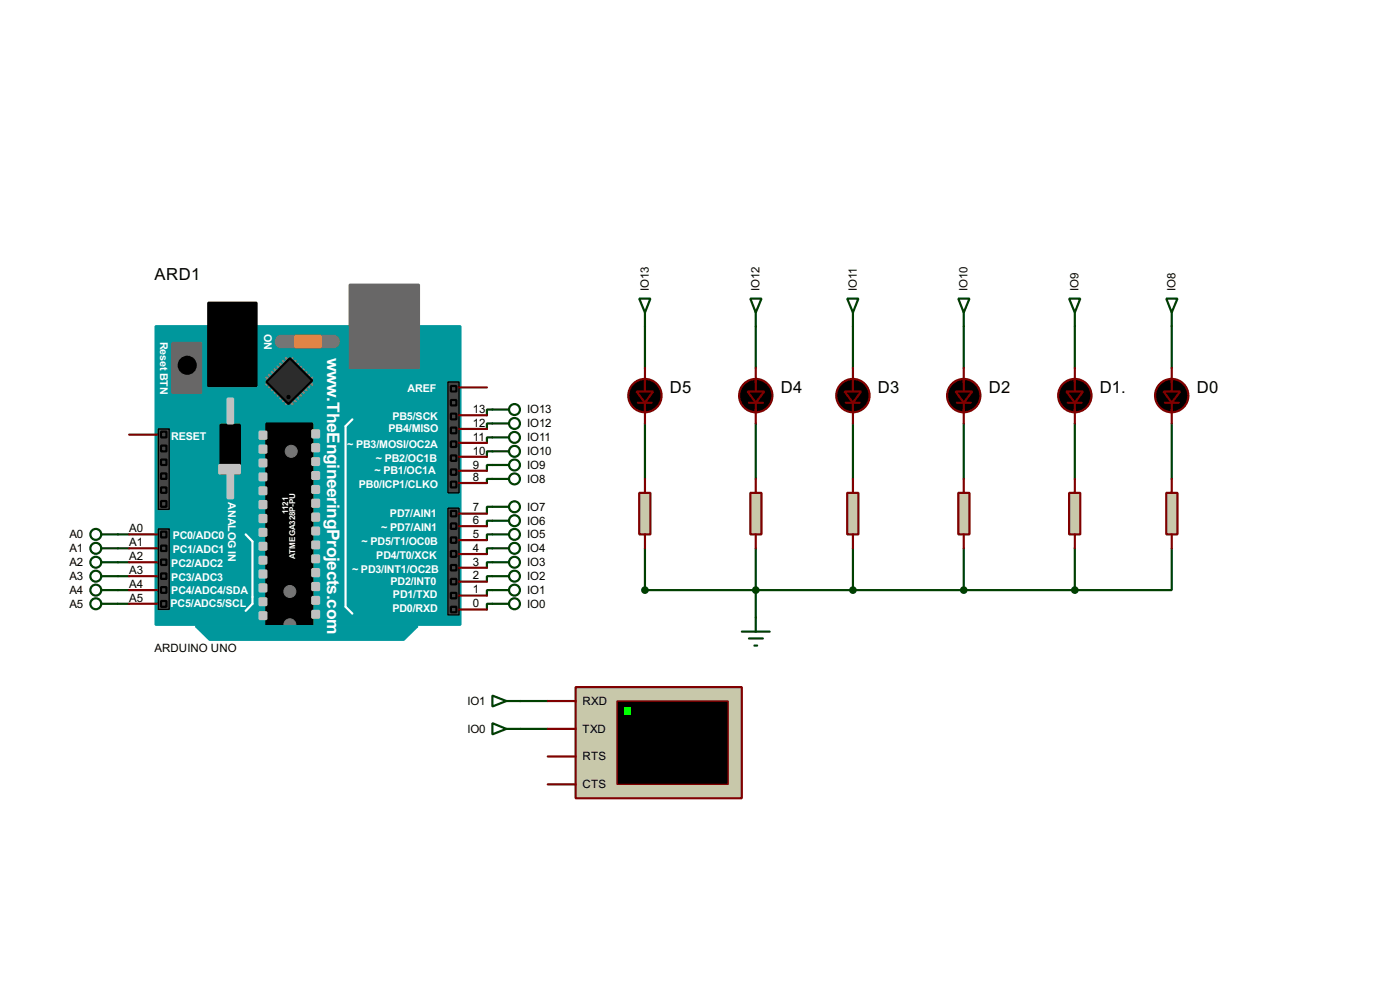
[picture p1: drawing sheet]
<svg xmlns="http://www.w3.org/2000/svg" width="256mm" height="180mm" viewBox="0 0 256 180" stroke-linecap="round" stroke-linejoin="round" font-family="sans-serif">
<g fill="none" stroke="#004000" stroke-width=".4">
<path d="M118.2 59.7v7.7M138.5 59.7v7.7M156.3 59.7v7.7M176.6 59.7v7.7M196.9 59.7v7.7M214.7 59.7v7.7M90.2 75h-1v1M90.2 77.5h-1v1M118.2 77.5v10.2M138.5 77.5v10.2M156.3 77.5v10.2M176.6 77.5v10.2"/>
<path d="M196.9 77.5v10.2M214.7 77.5v10.2M21.6 97.8h2.1M90.2 80.1h-1v1M90.2 82.6h-1v1M90.2 85.1h-1v1.1M90.2 87.7h-1v.7M90.2 92.8h-1v1.2M90.2 95.3h-1v1M90.2 97.8h-1v1.1M21.6 110.5h2.1M21.6 108h2.1"/>
<path d="M21.6 105.5h2.1M21.6 102.9h2.1M21.6 100.4h2.1M90.2 100.4h-1v1M90.2 102.9h-1v1M90.2 105.5h-1v1M90.2 108h-1v1M90.2 110.5h-1v1.1M118.2 100.4v7.6h78.7M138.5 100.4v12.7M156.3 100.4v7.6M176.6 100.4v7.6"/>
<path d="M196.9 100.4v7.6M214.7 100.4v7.6h-17.8M95.3 128.3h5.1M95.3 133.4h5.1"/>
</g>
<path d="M28.5 59.7h55.9v54.7h-55.9z" fill="#00979c" stroke="#00979c" stroke-width=".4"/>
<g fill="#686767" stroke="#686767" stroke-width=".4">
<path d="M64.1 52.1h12.7v15.3h-12.7z"/>
<path d="M31.6 62.8h5.3v9.1h-5.3z"/>
</g>
<path d="M38.2 55.4h8.8v15.3h-8.8zM40.4 77.8h3.6v8.9h-3.6zM48.8 77.5h8.4v36.9h-8.4z" fill="#000" stroke="#000" stroke-width=".4"/>
<path d="M64.6 76.8l-1.3 1.2v33.1l1.3 1.2M45 97.8l1.3 1.3v11.4l-1.3 1.3" fill="none" stroke="#fff" stroke-width=".4"/>
<g fill="#c0c0c0" stroke="#c0c0c0" stroke-width=".4">
<path d="M57.2 78.8h1.3v1.3h-1.3z"/>
<path d="M57.2 81.3h1.3v1.3h-1.3z"/>
<path d="M57.2 83.9h1.3v1.2h-1.3z"/>
<path d="M57.2 86.4h1.3v1.3h-1.3z"/>
<path d="M57.2 89h1.3v1.2h-1.3z"/>
<path d="M57.2 91.5h1.3v1.3h-1.3z"/>
<path d="M57.2 94h1.3v1.3h-1.3z"/>
<path d="M57.2 96.6h1.3v1.2h-1.3z"/>
<path d="M57.2 99.1h1.3v1.3h-1.3z"/>
<path d="M57.2 101.7h1.3v1.2h-1.3z"/>
<path d="M57.2 104.2h1.3v1.3h-1.3z"/>
<path d="M57.2 106.7h1.3v1.3h-1.3z"/>
<path d="M57.2 109.3h1.3v1.2h-1.3z"/>
<path d="M57.2 111.8h1.3v1.3h-1.3z"/>
<path d="M47.6 79h1.2v1.3h-1.2z"/>
<path d="M47.6 81.6h1.2v1.3h-1.2z"/>
<path d="M47.6 84.1h1.2v1.3h-1.2z"/>
<path d="M47.6 86.7h1.2v1.2h-1.2z"/>
<path d="M47.6 89.2h1.2v1.3h-1.2z"/>
<path d="M47.6 91.7h1.2v1.3h-1.2z"/>
<path d="M47.6 94.3h1.2v1.3h-1.2z"/>
<path d="M47.6 96.8h1.2v1.3h-1.2z"/>
<path d="M47.6 99.4h1.2v1.2h-1.2z"/>
<path d="M47.6 101.9h1.2v1.3h-1.2z"/>
<path d="M47.6 104.4h1.2v1.3h-1.2z"/>
<path d="M47.6 107h1.2v1.3h-1.2z"/>
<path d="M47.6 109.5h1.2v1.3h-1.2z"/>
<path d="M47.6 112.1h1.2v1.2h-1.2z"/>
<path d="M40.2 85.1h3.8v1.6h-3.8z"/>
<path d="M41.7 73h1v4.5h-1z"/>
<path d="M41.7 86.7h1v4.5h-1z"/>
</g>
<circle cx="34.3" cy="66.9" r="1.55" fill="#000" stroke="#000" stroke-width=".4"/>
<path d="M51.6 62.5h9.4" fill="none" stroke="#757575" stroke-width="2.6"/>
<path d="M54.2 61.5h4.5v2.1h-4.5z" fill="#ff8000" stroke="#ff8000" stroke-width=".4"/>
<g fill="none" stroke="#808080" stroke-width=".45">
<path d="M48.8 69.1l.5 .6M49.3 68.6l.5 .5M49.3 69.9l-.5 .5M49.8 68.1l.5 .5M49.8 70.4l-.5 .5M50.3 67.6l.6 .5M50.3 70.9l-.5 .5M50.9 67.1l.5 .5M50.9 71.4l-.6 .5M51.4 66.6l.5 .5M51.4 71.9l-.5 .5M51.9 66.1l.5 .5"/>
<path d="M51.9 72.4l-.5 .6M52.4 65.6l.5 .5M52.4 73l-.5 .5M52.9 73.5l-.5 .5M53.1 73.5l.5 .5M53.6 73l.6 .5M53.6 65.6l-.5 .5M54.2 72.4l.5 .6M54.2 66.1l-.6 .5M54.7 71.9l.5 .5M54.7 66.6l-.5 .5M55.2 71.4l.5 .5"/>
<path d="M55.2 67.1l-.5 .5M55.7 70.9l.5 .5M55.7 67.6l-.5 .5M56.2 70.4l.5 .5M56.2 68.1l-.5 .5M56.7 69.9l.5 .5M56.7 68.6l-.5 .5M57.2 69.1l-.5 .6"/>
</g>
<path d="M53.1 65.6l4.1 4.1-4.3 4.3-4.1-4.1z" fill-rule="evenodd" fill="#2c2c2c" stroke="#000" stroke-width=".4"/>
<circle cx="52.8" cy="72.7" r=".3" fill="#000" stroke="#000" stroke-width=".18"/>
<path d="M82.1 69.9h2v20.3h-2z" fill="#464646" stroke="#000" stroke-width=".25"/>
<circle cx="53.1" cy="108.3" r="1.1" fill="#757575" stroke="#757575" stroke-width=".18"/>
<g fill="#464646" stroke="#000" stroke-width=".4">
<path d="M82.6 70.7h1v1h-1z"/>
<path d="M82.6 75.7h1v1.1h-1z"/>
<path d="M82.6 78.3h1v1h-1z"/>
<path d="M82.6 80.8h1v1h-1z"/>
<path d="M82.6 83.4h1v1h-1z"/>
<path d="M82.6 85.9h1v1h-1z"/>
<path d="M82.6 73.2h1v1h-1z"/>
<path d="M82.6 88.2h1v1h-1z"/>
</g>
<g fill="#757575" stroke="#757575" stroke-width=".18">
<circle cx="53.3" cy="82.6" r="1.1"/>
<circle cx="53.1" cy="114.4" r="1.1"/>
</g>
<path d="M35.9 114.6h40.6l-2.5 2.5h-35.6z" fill-rule="evenodd" fill="#00979c" stroke="#00979c" stroke-width=".4"/>
<g fill="#464646" stroke="#000" stroke-width=".25">
<path d="M29 78.5h2v14.8h-2z"/>
<path d="M82.1 93h2v19.6h-2z"/>
<path d="M29 96.8h2v14.8h-2z"/>
</g>
<g fill="#464646" stroke="#000" stroke-width=".4">
<path d="M29.5 81.6h1v1h-1z"/>
<path d="M29.5 86.7h1v1h-1z"/>
<path d="M29.5 91.7h1v1.1h-1z"/>
<path d="M29.5 89.2h1v1h-1z"/>
<path d="M29.5 84.1h1v1h-1z"/>
<path d="M29.5 79h1v1.1h-1z"/>
<path d="M82.6 93.5h1v1h-1z"/>
<path d="M82.6 95.8h1v1h-1z"/>
<path d="M82.6 98.4h1v1h-1z"/>
<path d="M82.6 100.9h1v1h-1z"/>
<path d="M82.6 103.4h1v1h-1z"/>
<path d="M82.6 106h1v1h-1z"/>
<path d="M82.6 108.5h1v1h-1z"/>
<path d="M82.6 111.1h1v1h-1z"/>
<path d="M29.5 97.3h1v1.1h-1z"/>
<path d="M29.5 99.9h1v1h-1z"/>
<path d="M29.5 102.4h1v1h-1z"/>
<path d="M29.5 105h1v1h-1z"/>
<path d="M29.5 107.5h1v1h-1z"/>
<path d="M29.5 110h1v1.1h-1z"/>
</g>
<g fill="none" stroke="#800000" stroke-width=".4">
<path d="M23.7 79.6h5.1M84.1 78.5h5.1M84.1 76h5.1M84.1 70.9h5.1M155 73.7h2.5M156.3 67.4v4.3M156.3 73.7v3.8M175.3 73.7h2.6M176.6 67.4v4.3M176.6 73.7v3.8M195.6 73.7h2.6M196.9 67.4v4.3"/>
<path d="M196.9 73.7v3.8M213.4 73.7h2.6M214.7 67.4v4.3M214.7 73.7v3.8M23.7 97.8h5.1M84.1 98.9h5.1M84.1 96.3h5.1M84.1 94h5.1M84.1 88.4h5.1M84.1 86.2h5.1M84.1 83.6h5.1M84.1 81.1h5.1"/>
<path d="M23.7 110.5h5.1M23.7 108h5.1M23.7 105.5h5.1M23.7 102.9h5.1M23.7 100.4h5.1M84.1 111.6h5.1M84.1 109h5.1M84.1 106.5h5.1M84.1 103.9h5.1M84.1 101.4h5.1"/>
</g>
<g fill="none" stroke="#004000" stroke-width=".4">
<path d="M155.2 54.7h2.1l-1 2.5zM156.3 57.2v2.5M175.6 54.7h2l-1 2.5zM176.6 57.2v2.5M195.9 54.7h2l-1 2.5zM196.9 57.2v2.5M213.7 54.7h2l-1 2.5zM214.7 57.2v2.5M90.2 75h3.1M90.2 77.5h3.1M18.6 97.8h3M90.2 80.1h3.1"/>
<path d="M90.2 82.6h3.1M90.2 85.1h3.1M90.2 87.7h3.1M90.2 92.8h3.1M90.2 95.3h3.1M90.2 97.8h3.1M18.6 100.4h3M18.6 102.9h3M18.6 105.5h3M18.6 108h3M18.6 110.5h3M90.2 100.4h3.1"/>
<path d="M90.2 102.9h3.1M90.2 105.5h3.1M90.2 108h3.1M90.2 110.5h3.1"/>
<circle cx="94.2" cy="77.5" r="1"/>
<circle cx="94.2" cy="75" r="1"/>
<circle cx="17.5" cy="97.8" r="1"/>
<circle cx="94.2" cy="85.1" r="1"/>
<circle cx="94.2" cy="95.3" r="1"/>
<circle cx="94.2" cy="80.1" r="1"/>
<circle cx="94.2" cy="82.6" r="1"/>
<circle cx="94.2" cy="87.7" r="1"/>
<circle cx="94.2" cy="97.8" r="1"/>
<circle cx="94.2" cy="92.8" r="1"/>
<circle cx="17.5" cy="105.5" r="1"/>
<circle cx="17.5" cy="102.9" r="1"/>
<circle cx="17.5" cy="110.5" r="1"/>
<circle cx="17.5" cy="108" r="1"/>
<circle cx="17.5" cy="100.4" r="1"/>
<circle cx="94.2" cy="102.9" r="1"/>
<circle cx="94.2" cy="105.5" r="1"/>
<circle cx="94.2" cy="100.4" r="1"/>
<circle cx="94.2" cy="108" r="1"/>
<circle cx="94.2" cy="110.5" r="1"/>
</g>
<g fill="#000" stroke="#800000" stroke-width=".4">
<path d="M154.7 71.7h3.1l-1.5 2zM175.1 71.7h3l-1.5 2zM195.4 71.7h3l-1.5 2zM213.2 71.7h3l-1.5 2z"/>
<circle cx="156.2" cy="72.4" r="3.1"/>
<circle cx="176.5" cy="72.4" r="3.1"/>
<circle cx="196.9" cy="72.4" r="3.1"/>
<circle cx="214.6" cy="72.4" r="3.1"/>
</g>
<path d="M155.2 72.4h2.1M155.8 71.9h1v1.1h-1zM156.3 71.4v2.1M175.6 72.4h2M176.1 71.9h1v1.1h-1zM176.6 71.4v2.1M195.9 72.4h2M196.4 71.9h1v1.1h-1zM196.9 71.4v2.1M213.7 72.4h2M214.2 71.9h1v1.1h-1zM214.7 71.4v2.1" fill="none" stroke="#000040" stroke-width=".2"/>
<path d="M155.2 90.2h2.1v7.6h-2.1z" fill="#c8c8aa" stroke="#800000" stroke-width=".4"/>
<path d="M156.3 87.7v2.5M156.3 97.8v2.6" fill="none" stroke="#800000" stroke-width=".4"/>
<path d="M175.6 90.2h2v7.6h-2z" fill="#c8c8aa" stroke="#800000" stroke-width=".4"/>
<path d="M176.6 87.7v2.5M176.6 97.8v2.6" fill="none" stroke="#800000" stroke-width=".4"/>
<path d="M195.9 90.2h2v7.6h-2z" fill="#c8c8aa" stroke="#800000" stroke-width=".4"/>
<path d="M196.9 87.7v2.5M196.9 97.8v2.6" fill="none" stroke="#800000" stroke-width=".4"/>
<path d="M213.7 90.2h2v7.6h-2z" fill="#c8c8aa" stroke="#800000" stroke-width=".4"/>
<path d="M116.9 73.7h2.5M118.2 67.4v4.3M118.2 73.7v3.8M137.2 73.7h2.6M138.5 67.4v4.3M138.5 73.7v3.8M214.7 87.7v2.5M214.7 97.8v2.6" fill="none" stroke="#800000" stroke-width=".4"/>
<g fill="#004000" stroke="#004000" stroke-width=".4">
<circle cx="196.9" cy="108" r=".5"/>
<circle cx="176.5" cy="108" r=".5"/>
</g>
<g fill="#000" stroke="#800000" stroke-width=".4">
<path d="M116.6 71.7h3.1l-1.5 2zM137 71.7h3l-1.5 2z"/>
<circle cx="118.1" cy="72.4" r="3.1"/>
<circle cx="138.4" cy="72.4" r="3.1"/>
</g>
<path d="M117.1 72.4h2.1M117.7 71.9h1v1.1h-1zM118.2 71.4v2.1M137.5 72.4h2M138 71.9h1v1.1h-1zM138.5 71.4v2.1" fill="none" stroke="#000040" stroke-width=".2"/>
<path d="M117.1 54.7h2.1l-1 2.5zM118.2 57.2v2.5M137.5 54.7h2l-1 2.5zM138.5 57.2v2.5" fill="none" stroke="#004000" stroke-width=".4"/>
<path d="M117.1 90.2h2.1v7.6h-2.1z" fill="#c8c8aa" stroke="#800000" stroke-width=".4"/>
<path d="M118.2 87.7v2.5M118.2 97.8v2.6" fill="none" stroke="#800000" stroke-width=".4"/>
<path d="M137.5 90.2h2v7.6h-2z" fill="#c8c8aa" stroke="#800000" stroke-width=".4"/>
<path d="M138.5 87.7v2.5M138.5 97.8v2.6" fill="none" stroke="#800000" stroke-width=".4"/>
<g fill="#004000" stroke="#004000" stroke-width=".4">
<circle cx="156.2" cy="108" r=".5"/>
<circle cx="118.1" cy="108" r=".5"/>
<circle cx="138.4" cy="108" r=".5"/>
</g>
<path d="M135.9 115.6h5.1M137.2 116.9h2.6M138.2 118.2h.5M138.5 113.1v2.5" fill="none" stroke="#004000" stroke-width=".4"/>
<path d="M105.5 125.8h30.4v20.3h-30.4z" fill="#c8c8aa" stroke="#800000" stroke-width=".4"/>
<path d="M113.1 128.3h20.3v15.3h-20.3z" fill="#000" stroke="#800000" stroke-width=".25"/>
<path d="M114.4 129.6h1.2v1.3h-1.2z" fill="#0f0"/>
<path d="M100.4 128.3h5.1M100.4 138.5h5.1M100.4 133.4h5.1M100.4 143.6h5.1" fill="none" stroke="#800000" stroke-width=".4"/>
<path d="M90.2 127.3l2.6 1-2.6 1zM90.2 132.4l2.6 1-2.6 1zM92.8 128.3h2.5M92.8 133.4h2.5" fill="none" stroke="#004000" stroke-width=".4"/>
<g font-size="3.6" fill="#fff">
<text x="59.9" y="65.4" transform="rotate(90 59.9 65.4)">w</text>
<text x="59.9" y="72.7" transform="rotate(90 59.9 72.7)">.TheEngineeringProjects.com</text>
</g>
<g font-size="3.4">
<text x="28.3" y="51.3">ARD1</text>
<text x="122.7" y="71.9">D5</text>
<text x="143.1" y="71.9">D4</text>
<text x="160.8" y="71.9">D3</text>
<text x="181.2" y="71.9">D2</text>
<text x="201.5" y="71.9">D1.</text>
<text x="219.3" y="71.9">D0</text>
</g>
<g font-size="2.4">
<text x="118.9" y="53.3" transform="rotate(-90 118.9 53.3)">IO13</text>
<text x="139.2" y="53.3" transform="rotate(-90 139.2 53.3)">IO12</text>
<text x="157" y="53.3" transform="rotate(-90 157 53.3)">IO11</text>
<text x="177.3" y="53.3" transform="rotate(-90 177.3 53.3)">IO10</text>
<text x="197.6" y="53.3" transform="rotate(-90 197.6 53.3)">IO9</text>
<text x="215.4" y="53.3" transform="rotate(-90 215.4 53.3)">IO8</text>
<text x="86.7" y="75.6">13</text>
<text x="96.6" y="75.7">IO13</text>
<text x="86.7" y="83.2">10</text>
<text x="86.7" y="80.7">11</text>
<text x="86.7" y="78.1">12</text>
<text x="96.6" y="78.2">IO12</text>
<text x="96.6" y="80.8">IO11</text>
<text x="96.6" y="83.3">IO10</text>
<text x="86.7" y="88">8</text>
<text x="86.7" y="85.7">9</text>
<text x="96.6" y="85.8">IO9</text>
<text x="96.6" y="88.4">IO8</text>
<text x="86.7" y="95.9">6</text>
<text x="86.7" y="93.6">7</text>
<text x="96.6" y="93.5">IO7</text>
<text x="12.7" y="101.1">A1</text>
<text x="12.7" y="98.5">A0</text>
<text x="23.7" y="100">A1</text>
<text x="23.7" y="97.4">A0</text>
<text x="86.7" y="101">4</text>
<text x="86.7" y="98.5">5</text>
<text x="96.6" y="96">IO6</text>
<text x="96.6" y="98.5">IO5</text>
<text x="96.6" y="101.1">IO4</text>
<text x="12.7" y="106.2">A3</text>
<text x="12.7" y="103.6">A2</text>
<text x="23.7" y="107.6">A4</text>
<text x="23.7" y="105.1">A3</text>
<text x="23.7" y="102.5">A2</text>
<text x="86.7" y="106.1">2</text>
<text x="86.7" y="103.5">3</text>
<text x="96.6" y="103.6">IO3</text>
<text x="96.6" y="106.2">IO2</text>
<text x="12.7" y="111.2">A5</text>
<text x="12.7" y="108.7">A4</text>
<text x="23.7" y="110.1">A5</text>
<text x="86.7" y="111.2">0</text>
<text x="86.7" y="108.6">1</text>
<text x="96.6" y="108.7">IO1</text>
<text x="96.6" y="111.2">IO0</text>
<text x="28.3" y="119.3">ARDUINO UNO</text>
<text x="85.6" y="129">IO1</text>
<text x="106.7" y="129">RXD</text>
<text x="85.6" y="134.1">IO0</text>
<text x="106.7" y="134.1">TXD</text>
<text x="106.7" y="139.2">RTS</text>
<text x="106.7" y="144.3">CTS</text>
</g>
<g font-size="2.2" fill="#fff">
<text x="29.3" y="62.6" transform="rotate(90 29.3 62.6)">Reset BTN</text>
<text x="48.4" y="61.1" transform="rotate(90 48.4 61.1)">ON</text>
<text x="74.6" y="71.8">AREF</text>
<text x="71.9" y="76.9">PB5/SCK</text>
<text x="31.3" y="80.4">RESET</text>
<text x="63.6" y="82">~ PB3/MOSI/OC2A</text>
<text x="71.2" y="79.2">PB4/MISO</text>
<text x="65.7" y="89.4">PB0/ICP1/CLKO</text>
<text x="68.6" y="86.8">~ PB1/OC1A</text>
<text x="68.9" y="84.5">~ PB2/OC1B</text>
<text x="41.8" y="91.9" transform="rotate(90 41.8 91.9)">ANALOG IN</text>
<text x="71.4" y="94.7">PD7/AIN1</text>
<text x="31.6" y="101.2">PC1/ADC1</text>
<text x="31.6" y="98.7">PC0/ADC0</text>
<text x="66.3" y="99.8">~ PD5/T1/OC0B</text>
<text x="69.9" y="97.2">~ PD7/AIN1</text>
<text x="31.4" y="106.4">PC3/ADC3</text>
<text x="31.4" y="103.8">PC2/ADC2</text>
<text x="64.5" y="104.8">~ PD3/INT1/OC2B</text>
<text x="68.9" y="102.3">PD4/T0/XCK</text>
<text x="71.5" y="107.1">PD2/INT0</text>
<text x="31.2" y="111.2">PC5/ADC5/SCL</text>
<text x="31.4" y="108.7">PC4/ADC4/SDA</text>
<text x="71.9" y="112">PD0/RXD</text>
<text x="72" y="109.4">PD1/TXD</text>
</g>
<g font-size="1.7" fill="#fff">
<text x="52.8" y="94.1" transform="rotate(-90 52.8 94.1)">1121</text>
<text x="54.1" y="102.3" transform="rotate(-90 54.1 102.3)">ATMEGA328P-PU</text>
</g>
</svg>
